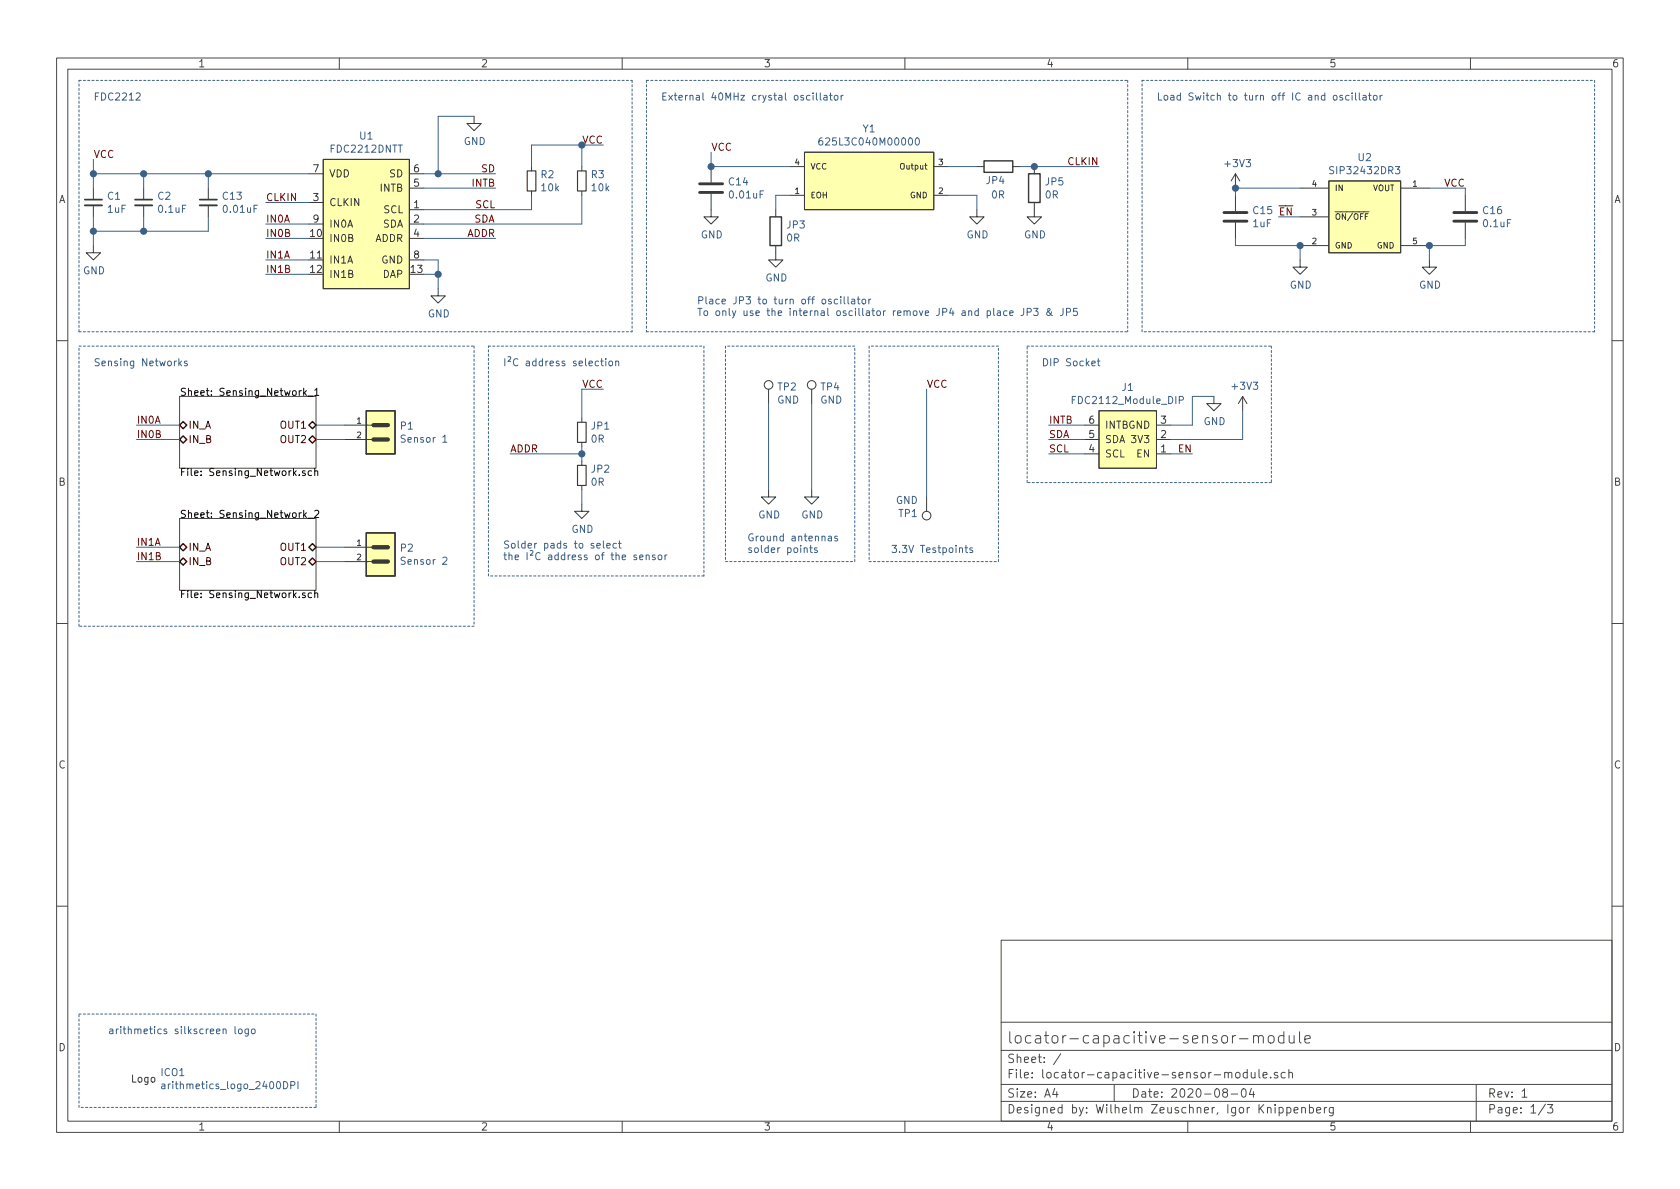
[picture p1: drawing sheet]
<svg xmlns="http://www.w3.org/2000/svg" width="297mm" height="210mm" viewBox="0 0 297 210" stroke-linecap="round" stroke-linejoin="round" font-family="sans-serif">
<g fill="none" stroke="#484848" stroke-width=".18">
<path d="M10 10.3h277v189.9h-277zM12 12.2h273v186.1h-273zM60 10.3v1.9M110 10.3v1.9M160 10.3v1.9M210 10.3v1.9M260 10.3v1.9M10 60.2h2M31.7 70.1h24.2v12.7h-24.2zM285 60.2h2M31.7 91.7h24.2v12.7h-24.2zM10 110.3h2"/>
<path d="M285 110.3h2M10 160.2h2M177 166.3h108v32h-108zM285 160.2h2M60 198.3v1.9M110 198.3v1.9M160 198.3v1.9M177 194.8h108M177 191.8h108M177 185.7h108M177 180.8h108M186.5 192.5l-.4 1h1"/>
<path d="M186.8 193v1M187.6 186.3l-1.3 2M197 191.8v3M210 198.3v1.9M216.5 193.2l-.3-.3 .1-.2a.48 .48 0 0 1 .6-.1l.1 .2-.1 .3-.6 .1a.48 .48 0 0 0 0 .7l.2 .1 .5-.1v-.4l-.2-.3M217.2 189.8a.34 .34 0 0 1 .3-.2 .34 .34 0 0 1 .3 .2v.8M217.7 193.5h1.1M218.5 189.8l.2-.2 .5 .2v.7l-.3 .1-.4-.1zM219.2 183.7h1.5M219.6 192.7l.4-.2a.94 .94 0 0 1 0 1.5 .82 .82 0 0 1-.4-1.3zM220.5 189.7l-.4-.1-.3 .3 .1 .6 .2 .1 .4-.1M220.5 189.1v1.5"/>
<path d="M221.2 189.6v.8a.39 .39 0 0 0 .7 .1M221.3 192.5l-.4 1h.9M221.6 193v1M221.6 183.3a.51 .51 0 0 1 .9 .1v1M221.6 183.1v1.3M221.9 189.6v1M222.5 183.4a.49 .49 0 0 1 .8-.2l.1 1.2M222.6 189.1v1.3l.2 .2M223.3 190.1l.7-.1v-.3l-.5-.1-.2 .2 .1 .7h.6M224.3 183.3a.56 .56 0 0 1 1 .2v.6a.54 .54 0 0 1-.5 .4 .54 .54 0 0 1-.6-.4zM224.7 190.5v.1M225.9 189.7a.37 .37 0 0 0-.6 .1l.1 .3 .5 .1 .1 .1-.3 .3-.4-.1"/>
<path d="M226.2 195.9l.4-.1 .3 .3-.2 .6h-.5M227 183.2a.68 .68 0 0 0-.9 .1l-.1 .2 .1 .8 .3 .1 .6-.1M227 182.4v2M227.2 189.7l-.4-.1-.3 .3 .1 .6 .2 .1 .4-.1M227.5 195.9l.4-.1 .3 .3v.6l-.3 .1-.4-.1M227.5 195.8v1.5M227.9 189.8v-.1a.37 .37 0 0 1 .6 .1v.8M227.9 189.1v1.5M227.9 183.1v1.1a.5 .5 0 0 0 .9 .1M228.8 196.3l.7-.1-.1-.3-.4-.1-.2 .2 .1 .7h.5M228.8 183.1v1.3M229.8 182.4v1.8l.2 .2"/>
<path d="M230.1 196l.1-.1a.37 .37 0 0 1 .6 .1v.8M230.1 195.8v1M230.7 183.8l1-.2-.1-.4-.6-.1-.3 .3 .1 .9 .2 .1 .6-.1M231.5 195.9l.5-.1 .2 .3v.6l-.2 .1-.5-.1M231.5 195.3v1.5M232.8 196.3l.7-.1v-.3l-.5-.1-.2 .2 .1 .7h.6M234.2 195.8v1M234.6 195.8l-.3 .1-.1 .2M235.7 195.8v1.2l-.3 .3h-.3M235.7 195.9l-.4-.1-.3 .3 .1 .6 .2 .1 .4-.1M260 198.3v1.9M261 191.8v6.5"/>
<path d="M269.1 193l.4-.5v1.5M269.1 194h.9M273.3 195.2l-1.3 2M273.6 195.3h.9l-.5 .6 .5 .1v.7l-.2 .1-.7-.1"/>
</g>
<g fill="none" stroke="#000" stroke-width=".18">
<path d="M53.7 68.7v1.2M53.8 69.4l.4 .5M54.2 69.1l-.5 .5M54.4 70h1M55.7 69l.3-.3v1.2M55.7 69.9h.7M53.8 91l.4 .5M53.9 83.3h-.3l-.1 .1v.2l.4 .1v.3h-.4M54.2 90.7l-.5 .5M54.4 91.6h1M55.1 83.3h-.4l-.2 .2 .1 .5h.5M55.7 90.4l.4-.2 .3 .4-.1 .2-.7 .7h.8"/>
<path d="M55.7 83.4l.1-.1h.3l.1 .8M55.7 82.8v1.3M53.9 104.9l-.3-.1-.1 .2v.2l.4 .1v.3h-.4M55.1 104.9l-.4-.1-.2 .3 .1 .5h.5M55.7 105l.1-.2 .3 .1 .1 .8M55.7 104.4v1.3"/>
</g>
<path d="M31.7 77.7l.7-.6 .6 .6-.6 .7zM32.4 74.5l.6 .7-.6 .6-.7-.6zM54.6 77.7l.6-.6 .7 .6-.7 .7zM55.2 74.5l.7 .7-.7 .6-.6-.6zM31.7 96.8l.7-.7 .6 .7-.6 .6zM31.7 99.3l.7-.6 .6 .6-.6 .6zM54.6 96.8l.6-.7 .7 .7-.7 .6zM55.2 98.7l.7 .6-.7 .6-.6-.6z" fill="none" stroke="#480000" stroke-width=".25"/>
<path d="M93.2 30.2h1.5v3.6h-1.5zM102.1 30.2h1.5v3.6h-1.5zM102.1 74.7h1.5v3.5h-1.5zM102.1 82.3h1.5v3.5h-1.5z" fill="none" stroke="#393939" stroke-width=".2"/>
<g fill="none" stroke="#393939" stroke-width=".18">
<path d="M16.5 33.3v2M16.5 36.3v2M25.4 33.3v2M25.4 36.3v2M36.8 33.3v2M36.8 36.3v2M54.6 39.6h2.5M54.6 35.8h2.5M54.6 30.7h2.5M57.1 28.2h15.3v22.8h-15.3zM72.4 37.1h2.5M72.4 39.6h2.5"/>
<path d="M72.4 33.3h2.5M72.4 30.7h2.5M83.8 20.6v1.2h1.3l-1.3 1.3-1.3-1.3h1.3M94 29.5v.7M94 33.8v.7M102.9 29.5v.7M102.9 33.8v.7M125.7 34.3v4h1.3l-1.3 1.3-1.2-1.3h1.2M125.7 29.5v2.8M137.2 37.1v1.2M139.7 34.5h2.5M139.7 29.5h2.5"/>
<path d="M142.2 26.9h22.9v10.2h-22.9zM165.1 34.5h2.5M165.1 29.5h2.5M172.7 37.1v1.2h1.3l-1.3 1.3-1.3-1.3h1.3M172.7 29.5h1.3M179.1 29.5h1.2M182.9 35.8v2.5h1.2l-1.2 1.3-1.3-1.3h1.3M182.9 29.5v1.2M218.4 30.7l-.7 1.3M218.4 30.7v2.6M218.4 34.5v2.8M218.4 39.4v2.8"/>
<path d="M218.4 30.7l.8 1.3M229.9 33.3h5M229.9 38.3h5M234.9 32h12.7v12.7h-12.7zM241.1 37.5h.9M241.9 37.8h-.5v1M247.6 33.3h5.1M259.1 34.5v2.8M259.1 39.4v2.8M16.5 43.4v1.3h1.3l-1.3 1.3-1.3-1.3h1.3M72.4 42.2h2.5M72.4 46h2.5"/>
<path d="M77.5 51v1.3h1.2l-1.2 1.3-1.3-1.3h1.3M137.2 43.4v2.6h1.2l-1.2 1.2-1.3-1.2h1.3M229.9 46v1.2h1.2l-1.2 1.3-1.3-1.3h1.3M229.9 43.4h5M247.6 43.4h5.1M252.7 46v1.2h1.3l-1.3 1.3-1.2-1.3h1.2M61 77.7h5M61 75.2h5M102.9 73.9v.8M102.9 78.2v.8M135.9 68.8v2.6M143.5 68.8v2.6"/>
<path d="M191.8 77.7h2.5M191.8 75.2h2.5M194.3 72.6h10.2v10.2h-10.2zM204.5 77.7h2.5M204.5 75.2h2.5M214.6 70.1v1.3h1.3l-1.3 1.2-1.2-1.2h1.2M219.7 70.1l-.8 1.3M219.7 70.1v2.5M219.7 70.1l.8 1.3M61 96.8h5M61 99.3h5M102.9 89.1v1.3h1.2l-1.2 1.3-1.3-1.3h1.3"/>
<path d="M102.9 81.5v.8M102.9 85.8v.8M135.9 86.6v1.3h1.3l-1.3 1.2-1.3-1.2h1.3M143.5 86.6v1.3h1.3l-1.3 1.2-1.3-1.2h1.3M163.8 87.9v2.5M191.8 80.3h2.5M204.5 80.3h2.5"/>
<circle cx="135.9" cy="68.1" r=".76"/>
<circle cx="143.5" cy="68.1" r=".76"/>
<circle cx="163.8" cy="91.2" r=".76"/>
</g>
<g fill="#ffffb0" stroke="#ffffb0" stroke-width=".18">
<path d="M57.1 28.2h15.3v22.8h-15.3z"/>
<path d="M234.9 32h12.7v12.7h-12.7z"/>
<path d="M142.2 26.9h22.9v10.2h-22.9z"/>
<path d="M64.8 94.2h5v7.6h-5z"/>
<path d="M194.3 72.6h10.2v10.2h-10.2z"/>
<path d="M64.8 72.6h5v7.7h-5z"/>
</g>
<g fill="none" stroke="#3b6188" stroke-width=".18">
<path d="M24.1 16.6l.5-.2 .2 .4-.1 .2-.7 .7h.8M143.2 16.9h-.4l-.2 .2 .1 .5h.5M143.8 16.4v.2M143.8 16.9v.8M144.3 16.4v1.1l.3 .2M145 16.4v1.1l.2 .2M145.7 16.9h.5v.8M146.2 17.2h-.4l-.2 .2 .1 .2h.5M146.7 16.9h.4M146.8 16.4v1.1l.3 .2M147.6 16.9h.3l.2 .1v.6l-.3 .1-.3-.2zM148.7 16.9v.8"/>
<path d="M149.1 16.9l-.4 .2M235.8 17l.2-.1h.3l.1 .2-.1 .5-.3 .1-.2-.1zM237.4 16.9h-.3l-.2 .1 .1 .2 .4 .1v.3h-.5M238.5 16.9h-.3l-.3 .2 .1 .5h.5M239.1 16.4v.2M239.1 16.9v.8M239.7 16.4v1.1l.2 .2M240.3 16.4v1.1l.2 .2M241 16.9h.5l.1 .8M241.6 17.2h-.5l-.2 .2 .1 .2h.6M242 16.9h.4M242.1 16.4v1.1l.3 .2"/>
<path d="M242.9 16.9h.3l.3 .2-.1 .5-.3 .1-.2-.1zM244 16.9v.8M244.4 16.9l-.4 .2M16.5 30.7h38.1M16.5 28.2v5.1M16.5 38.3v5.1M25.4 30.7v2.6M25.4 38.3v2.6M36.8 38.3v2.6h-20.3M36.8 30.7v2.6M47 39.6h7.6M47 35.8h7.6"/>
<path d="M74.9 33.3h12.7M74.9 30.7h12.7M83.8 20.6h-6.3v10.1M94 34.5v2.6h-19.1M102.9 25.6v3.9M102.9 34.5v5.1h-28M106.7 25.6h-12.7v3.9M125.7 26.9v2.6h14M139.7 34.5h-2.5v2.6M145.4 24.4l-.4 .1a.87 .87 0 0 0 0 1.1l.4-.1v-.5l-.4-.1-.2 .2M162 24.5l.1-.1a.67 .67 0 0 1 .5 .6 .67 .67 0 0 1-.5 .6l-.2-.2-.1-.2zM167.6 34.5h5.1v2.6"/>
<path d="M167.6 29.5h5.1M180.3 29.5h14M226.1 38.3h3.8M229.9 33.3h-11.5v1.2M235.8 29.5h-.5l-.2 .2 .1 .3 .6 .2v.4l-.2 .1h-.5M252.7 33.3h6.4v1.2M47 48.5h7.6M47 46h7.6M47 42.2h7.6M74.9 46h2.6v5M74.9 48.5h2.6M74.9 42.2h12.7"/>
<path d="M148.1 53l-.3-.1-.3 .2 .1 .6h.5M148.7 52.5v.1M148.7 52.9v.8M149.3 52.5v1.1l.1 .1M149.9 52.5v1.1l.2 .1M150.6 53h.5v.7M151.1 53.2l-.4 .1-.2 .1 .2 .3h.4M151.6 52.9h.4M151.7 52.5v1.1l.3 .1M152.5 53l.3-.1 .2 .1v.7h-.3l-.3-.2zM153.6 52.9v.8M154 52.9l-.4 .2"/>
<path d="M176.4 55h.4l.1 .8M176.9 55.3h-.4l-.2 .2 .1 .2h.5M178.1 55h-.4l-.3 .2 .2 .5h.5M178.5 55.4l.6-.1v-.3h-.4l-.2 .1 .1 .6h.5M181 54.5v.9a.39 .39 0 0 1-.5 .4M181.6 55.2l.6-.1 .1-.1v-.3l-.2-.2h-.5v1.3M182.8 54.5h.7l-.4 .5 .4 .1-.1 .6-.5 .1-.1-.1M185.9 55.1l-.2 .6a.35 .35 0 0 1-.5 0 .35 .35 0 0 1 0-.5l.5-.4-.2-.3-.3 .2 .1 .3 .6 .7 .2 .1M188 54.5v.9a.39 .39 0 0 1-.5 .4M188.6 55.2l.6-.1v-.4l-.1-.2h-.5v1.3M190.4 54.5h-.6v.6l.2-.1 .4 .1v.6l-.1 .1-.5-.1M218.4 42.2v1.2h11.5v2.6"/>
<path d="M259.1 42.2v1.2h-6.4v2.6M24.1 77.7h7.6M24.1 75.2h7.6M31.6 63.4v1.3M31.7 64.2l.4 .5M32.1 63.8l-.5 .5M33.1 63.9l-.3-.1-.2 .2 .1 .2 .4 .1v.3h-.5M55.9 77.7h5.1M55.9 75.2h5.1M78.3 77.3l.4-.4v1.3M78.3 78.2h.7M102.9 79v2.5"/>
<path d="M106.2 63.8h.5M106.4 63.4v1.1l.3 .2M106.7 68.8h-3.8v5.1M107.1 63.4v.1M107.1 63.8v.9M107.8 63.9l.3-.1 .2 .2-.1 .6-.3 .1-.3-.2zM108.9 64l.1-.2 .3 .1 .1 .8M108.9 63.8v.9M135.9 71.4v15.2M143.5 71.4v15.2M163.8 68.8v19.1M185.4 77.7h6.4"/>
<path d="M185.4 75.2h6.4M189.6 70.7h.4M190.2 70.1h-.6v1.3M193 64.3l.6-.1v-.3l-.4-.1-.2 .2 .1 .6h.5M194 63.8h.5M194.2 63.4v1.1l.3 .2M208.5 70.8l.6-.1 .1-.2v-.3l-.2-.1h-.5v1.3M214.6 70.1h-3.8v5.1h-3.8M219.7 72.6v5.1h-12.7M24.1 99.3h7.6M24.1 96.8h7.6M55.9 99.3h5.1"/>
<path d="M55.9 96.8h5.1M78.3 98.6l.5-.1 .2 .4v.2l-.8 .7h.8M90.2 80.3h12.7M102.9 86.6v2.5M105.5 96.5l.6-.1v-.3h-.4l-.2 .2 .1 .6h.5M106.7 95.7v1l.2 .2M107.3 96.5l.6-.1-.1-.3h-.3l-.2 .2v.6h.5M109 96.1h-.4l-.2 .2 .1 .6h.5M109.3 96.1h.5M109.5 95.7v1l.3 .2M112.5 98.2l-.3-.1-.1 .2v.2l.4 .1v.3h-.4M113.1 98.5l.6-.1-.1-.2-.3-.1-.2 .2 .1 .6h.4"/>
<path d="M114.2 98.3l.2-.2 .3 .1 .1 .8M114.2 98.1v.9M115.8 98.2l-.3-.1-.2 .2 .1 .2 .4 .1v.3h-.5M116.4 98.3l.2-.2 .3 .1 .1 .2-.1 .5-.3 .1-.2-.1zM117.6 98.1v.9M117.9 98.1l-.2 .1-.1 .2M142.2 97l.2-.1h.3v.8M143.2 96.9h.4M143.3 96.4v1.1l.3 .2M144.5 96.9h-.3l-.2 .1 .1 .2 .4 .2v.3h-.5M146.5 94.9h.5v.8M147 95.1l-.4 .1-.2 .1 .1 .3h.5"/>
<path d="M148.1 94.9l-.3-.1-.2 .2v.2l.5 .1v.3h-.5M170.6 96.9h.5M170.8 96.4v1.1l.3 .2M171.9 96.9h-.3l-.2 .1 .1 .2 .4 .2v.3h-.5M185.4 80.3h6.4M207 80.3h3.8M28.6 191.7h.5l.1 .8M29.2 192h-.5l-.2 .2 .2 .3h.5M41.6 181.5v1.1l.1 .2M42.3 182h.3l.2 .2-.1 .5-.3 .1-.2-.1zM43.9 182v1l-.2 .2h-.3M43.9 182h-.4l-.2 .2 .1 .5h.5"/>
<path d="M44.5 182.1l.2-.1h.3l.1 .2-.1 .5-.3 .1-.2-.1zM50.1 191.3a.64 .64 0 0 1 .8 .6 .64 .64 0 0 1-.8 .6zM51.4 191.9h.6l.1-.2v-.3l-.2-.1h-.5v1.2M52.7 191.3v1.2"/>
</g>
<path d="M136.1 38.3h2.1v5.1h-2.1zM174 28.4h5.1v2.1h-5.1zM181.9 30.7h2v5.1h-2zM64.8 72.6h5v7.7h-5zM64.8 94.2h5v7.6h-5z" fill="none" stroke="#393939" stroke-width=".25"/>
<path d="M123.7 34h4.1M123.7 32.5h4.1M216.4 39.1h4.1M216.4 37.6h4.1M257 39.1h4.1M257 37.6h4.1" fill="none" stroke="#393939" stroke-width=".51"/>
<path d="M15 36.3h3M23.9 36.3h3M35.3 36.3h3.1" fill="none" stroke="#393939" stroke-width=".33"/>
<path d="M15 35.3h3M23.9 35.3h3M35.3 35.3h3.1" fill="none" stroke="#393939" stroke-width=".3"/>
<path d="M66 77.7h2.6M66 75.2h2.6M66 99.3h2.6M66 96.8h2.6" fill="none" stroke="#393939" stroke-width=".76"/>
<g fill="none" stroke="#3b6188" stroke-width=".18" stroke-dasharray=".4 .4">
<path d="M14 14.2h97.8M111.8 14.2v44.5M114.3 14.2h85.1M114.3 14.2v44.5M199.4 14.2v44.5M201.9 14.2h80M281.9 14.2v44.5M14 58.7v-44.5M14 58.7h97.8M114.3 58.7h85.1M201.9 58.7v-44.5M281.9 58.7h-80"/>
<path d="M14 61.2h69.8M83.8 61.2v49.5M86.4 61.2h38.1M124.5 61.2v40.6M128.3 61.2v38.1M151.1 61.2h-22.8M153.7 61.2v38.1M176.5 61.2h-22.8M181.6 61.2h43.2M224.8 61.2v24.1M128.3 99.3h22.8M151.1 99.3v-38.1"/>
<path d="M153.7 99.3h22.8M176.5 99.3v-38.1M181.6 85.3v-24.1M224.8 85.3h-43.2M14 110.7v-49.5M83.8 110.7h-69.8M86.4 101.8v-40.6M124.5 101.8h-38.1M14 179.3h41.9M55.9 179.3v16.5M14 195.8v-16.5M55.9 195.8h-41.9"/>
</g>
<g fill="#3b6188" stroke="#3b6188" stroke-width=".25">
<circle cx="182.9" cy="29.5" r=".51"/>
<circle cx="252.7" cy="43.4" r=".51"/>
<circle cx="229.9" cy="43.4" r=".51"/>
<circle cx="125.7" cy="29.5" r=".51"/>
<circle cx="218.4" cy="33.3" r=".51"/>
<circle cx="25.4" cy="40.9" r=".51"/>
<circle cx="77.5" cy="30.7" r=".51"/>
<circle cx="36.8" cy="30.7" r=".51"/>
<circle cx="25.4" cy="30.7" r=".51"/>
<circle cx="102.9" cy="80.3" r=".51"/>
<circle cx="102.9" cy="25.6" r=".51"/>
<circle cx="16.5" cy="40.9" r=".51"/>
<circle cx="16.5" cy="30.7" r=".51"/>
<circle cx="77.5" cy="48.5" r=".51"/>
</g>
<text font-size="2.8" fill="#484848" x="178" y="184.6">locator-capacitive-sensor-module</text>
<g font-size="2.1" fill="#484848">
<text x="178" y="190.7">File: locator-capacitive-sensor-module.sch</text>
<text x="178" y="188">Sheet: /</text>
<text x="178" y="196.9">Designed by: Wilhelm Zeuschner, Igor Knippenberg</text>
<text x="178" y="194.1">Size: A4</text>
<text x="200" y="194.1">Date: 2020-08-04</text>
<text x="263" y="194.1">Rev: 1</text>
<text x="263" y="196.9">Page: 1/3</text>
</g>
<g font-size="1.8" fill="#484848">
<text x="35" y="11.9">1</text>
<text x="85" y="11.9">2</text>
<text x="135" y="11.9">3</text>
<text x="185" y="11.9">4</text>
<text x="235" y="11.9">5</text>
<text x="285" y="11.9">6</text>
<text x="10.4" y="35.9">A</text>
<text x="285.4" y="35.9">A</text>
<text x="10.4" y="85.9">B</text>
<text x="285.4" y="85.9">B</text>
<text x="10.4" y="135.9">C</text>
<text x="285.4" y="135.9">C</text>
<text x="10.4" y="185.9">D</text>
<text x="285.4" y="185.9">D</text>
<text x="35" y="199.9">1</text>
<text x="85" y="199.9">2</text>
<text x="135" y="199.9">3</text>
<text x="185" y="199.9">4</text>
<text x="235" y="199.9">5</text>
<text x="285" y="199.9">6</text>
</g>
<g font-size="1.8" fill="#3b6188">
<text x="16.5" y="17.8">FDC2212</text>
<text x="116.8" y="17.8">External 40MHz crystal oscillator</text>
<text x="204.5" y="17.8">Load Switch to turn off IC and oscillator</text>
<text x="152.6" y="23.4">Y1</text>
<text x="58.6" y="27">FDC2212DNTT</text>
<text x="63.7" y="24.7">U1</text>
<text x="82" y="25.6">GND</text>
<text x="145.9" y="25.7">625L3C040M00000</text>
<text x="216.7" y="29.6">+3V3</text>
<text x="240.2" y="28.5">U2</text>
<text x="19" y="35.3">C1</text>
<text x="27.9" y="35.3">C2</text>
<text x="39.4" y="35.3">C13</text>
<text x="95.7" y="31.5">R2</text>
<text x="95.8" y="33.8">10k</text>
<text x="104.6" y="31.5">R3</text>
<text x="104.7" y="33.8">10k</text>
<text x="128.9" y="32.8">C14</text>
<text x="129.2" y="35.1">0.01uF</text>
<text x="174.4" y="32.6">JP4</text>
<text x="175.4" y="35.1">0R</text>
<text x="184.9" y="35.1">0R</text>
<text x="184.9" y="32.8">JP5</text>
<text x="235.7" y="30.8">SIP32432DR3</text>
<text x="19.1" y="37.6">1uF</text>
<text x="28.1" y="37.6">0.1uF</text>
<text x="39.7" y="37.6">0.01uF</text>
<text x="139.2" y="40.4">JP3</text>
<text x="221.6" y="40.2">1uF</text>
<text x="262.3" y="37.9">C16</text>
<text x="262.4" y="40.2">0.1uF</text>
<text x="123.9" y="42.2">GND</text>
<text x="139.1" y="42.7">0R</text>
<text x="170.9" y="42.2">GND</text>
<text x="181.1" y="42.2">GND</text>
<text x="14.7" y="48.5">GND</text>
<text x="123.2" y="53.8">Place JP3 to turn off oscillator</text>
<text x="135.3" y="49.8">GND</text>
<text x="228" y="51">GND</text>
<text x="250.9" y="51">GND</text>
<text x="75.6" y="56.1">GND</text>
<text x="123.2" y="55.9">To only use the internal oscillator remove JP4 and place JP3 &amp; JP5</text>
<text x="16.5" y="64.8">Sensing Networks</text>
<text x="88.9" y="64.8">I²C address selection</text>
<text x="184.1" y="64.8">DIP Socket</text>
<text x="137.4" y="71.4">GND</text>
<text x="137.5" y="69.1">TP2</text>
<text x="145" y="71.4">GND</text>
<text x="145.2" y="69.1">TP4</text>
<text x="190.1" y="71.4">FDC2112_Module_DIP</text>
<text x="198.4" y="69.1">J1</text>
<text x="218" y="68.9">+3V3</text>
<text x="70.9" y="76">P1</text>
<text x="104.6" y="76">JP1</text>
<text x="212.8" y="75.2">GND</text>
<text x="71.2" y="78.3">Sensor 1</text>
<text x="104.6" y="78.3">0R</text>
<text x="104.6" y="83.6">JP2</text>
<text x="104.6" y="85.9">0R</text>
<text x="158.4" y="89.1">GND</text>
<text x="101" y="94.2">GND</text>
<text x="132.1" y="95.7">Ground antennas</text>
<text x="134.1" y="91.7">GND</text>
<text x="141.7" y="91.7">GND</text>
<text x="158.9" y="91.4">TP1</text>
<text x="70.9" y="97.6">P2</text>
<text x="71.2" y="99.9">Sensor 2</text>
<text x="88.9" y="97">Solder pads to select</text>
<text x="88.9" y="99.1">the I²C address of the sensor</text>
<text x="132.1" y="97.8">solder points</text>
<text x="157.5" y="97.8">3.3V Testpoints</text>
<text x="19" y="182.9">arithmetics silkscreen logo</text>
<text x="28.5" y="190.3">ICO1</text>
<text x="29.7" y="192.6">arithmetics_logo_2400DPI</text>
</g>
<g font-size="1.8" fill="#840000">
<text x="16.5" y="27.9">VCC</text>
<text x="102.9" y="25.4">VCC</text>
<text x="125.7" y="26.7">VCC</text>
<text x="188.9" y="29.2">CLKIN</text>
<text x="47" y="35.6">CLKIN</text>
<text x="83.5" y="33">INTB</text>
<text x="85.2" y="30.5">SD</text>
<text x="255.3" y="33">VCC</text>
<text x="47" y="39.4">IN0A</text>
<text x="47" y="41.9">IN0B</text>
<text x="82.5" y="41.9">ADDR</text>
<text x="83.8" y="39.4">SDA</text>
<text x="84.1" y="36.8">SCL</text>
<text x="221.6" y="37.9">C15 EN</text>
<text x="47" y="45.7">IN1A</text>
<text x="47" y="48.3">IN1B</text>
<text x="102.9" y="68.6">VCC</text>
<text x="163.8" y="68.6">VCC</text>
<text x="24.1" y="74.9">IN0A</text>
<text x="24.1" y="77.5">IN0B</text>
<text x="185.4" y="77.5">SDA</text>
<text x="185.4" y="74.9">INTB</text>
<text x="90.2" y="80">ADDR</text>
<text x="185.4" y="80">SCL</text>
<text x="208.4" y="80">EN</text>
<text x="24.1" y="96.5">IN1A</text>
<text x="24.1" y="99.1">IN1B</text>
</g>
<g font-size="1.8" fill="#393939">
<text x="55.4" y="35.6">3</text>
<text x="55.4" y="30.5">7</text>
<text x="58.2" y="31.4">VDD</text>
<text x="67.3" y="33.9">INTB</text>
<text x="68.9" y="31.4">SD</text>
<text x="73.2" y="33">5</text>
<text x="73.2" y="30.5">6</text>
<text x="54.9" y="41.9">10</text>
<text x="55.4" y="39.4">9</text>
<text x="58.2" y="36.4">CLKIN</text>
<text x="58.2" y="40.3">IN0A</text>
<text x="67.6" y="40.3">SDA</text>
<text x="67.8" y="37.7">SCL</text>
<text x="73.2" y="36.8">1</text>
<text x="73.2" y="39.4">2</text>
<text x="73.2" y="41.9">4</text>
<text x="54.9" y="45.7">11</text>
<text x="58.2" y="42.8">IN0B</text>
<text x="58.2" y="46.6">IN1A</text>
<text x="66.3" y="42.8">ADDR</text>
<text x="67.4" y="46.6">GND</text>
<text x="73.2" y="45.7">8</text>
<text x="54.9" y="48.3">12</text>
<text x="58.2" y="49.1">IN1B</text>
<text x="67.6" y="49.1">DAP</text>
<text x="72.7" y="48.3">13</text>
<text x="192.6" y="77.5">5</text>
<text x="192.6" y="74.9">6</text>
<text x="195.3" y="75.8">INTBGND</text>
<text x="205.3" y="77.5">2</text>
<text x="205.3" y="74.9">3</text>
<text x="192.6" y="80">4</text>
<text x="195.3" y="80.9">SCL</text>
<text x="195.3" y="78.4">SDA</text>
<text x="200.3" y="78.4">3V3</text>
<text x="201" y="80.9">EN</text>
<text x="205.3" y="80">1</text>
<text x="23.2" y="191.4">Logo</text>
</g>
<g font-size="1.8">
<text x="31.7" y="70">Sheet: Sensing_Network_1</text>
<text x="31.7" y="84.2">File: Sensing_Network.sch</text>
<text x="31.7" y="91.6">Sheet: Sensing_Network_2</text>
<text x="31.7" y="105.8">File: Sensing_Network.sch</text>
</g>
<g font-size="1.8" fill="#480000">
<text x="33.3" y="75.8">IN_A</text>
<text x="49.6" y="75.8">OUT1</text>
<text x="33.3" y="78.4">IN_B</text>
<text x="49.6" y="78.4">OUT2</text>
<text x="33.3" y="97.4">IN_A</text>
<text x="33.3" y="99.9">IN_B</text>
<text x="49.6" y="97.4">OUT1</text>
<text x="49.6" y="99.9">OUT2</text>
</g>
<g font-size="1.4" fill="#393939">
<text x="140.6" y="29.2">4</text>
<text x="143.3" y="30">VCC</text>
<text x="159.4" y="30">Output</text>
<text x="166" y="29.2">3</text>
<text x="140.6" y="34.3">1</text>
<text x="143.3" y="35">EOH</text>
<text x="160.9" y="35">GND</text>
<text x="166" y="34.3">2</text>
<text x="232" y="33">4</text>
<text x="236" y="33.8">IN</text>
<text x="242.7" y="33.8">VOUT</text>
<text x="249.8" y="33">1</text>
<text x="232" y="38.1">3</text>
<text x="236" y="38.9">ON/OFF</text>
<text x="232" y="43.2">2</text>
<text x="236" y="43.9">GND</text>
<text x="243.5" y="43.9">GND</text>
<text x="249.8" y="43.2">5</text>
<text x="63.1" y="74.9">1</text>
<text x="63.1" y="77.5">2</text>
<text x="63.1" y="96.5">1</text>
<text x="63.1" y="99.1">2</text>
</g>
</svg>
